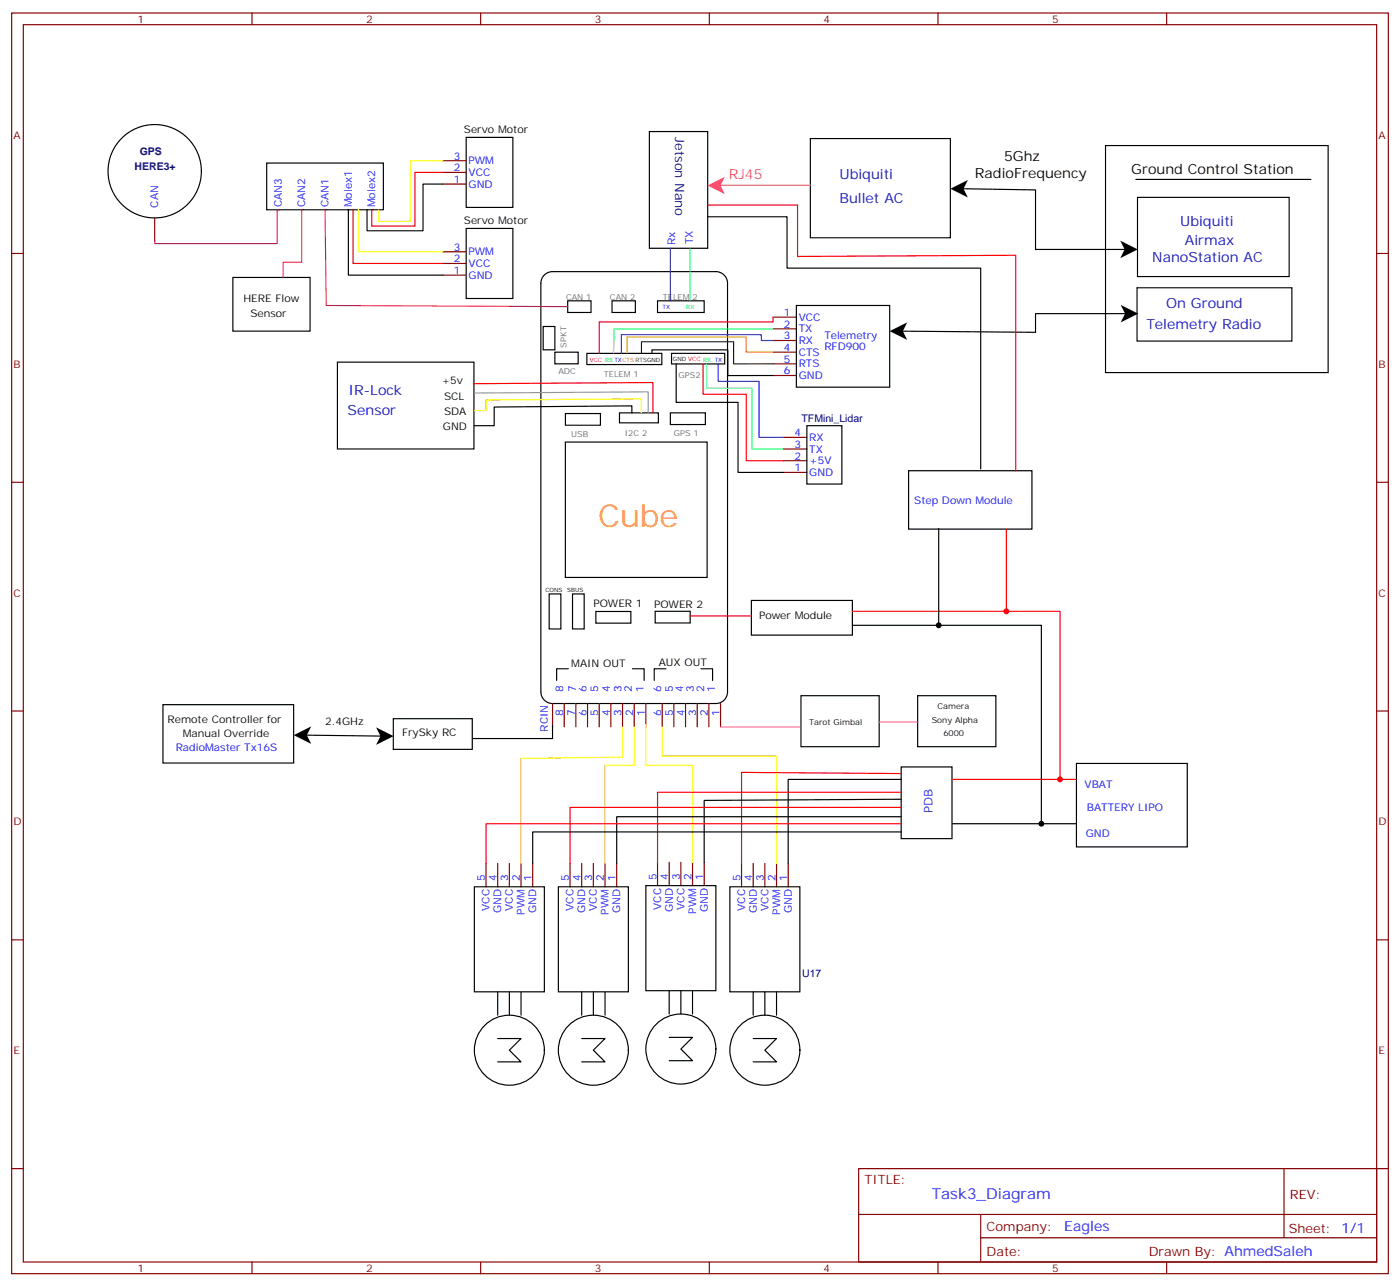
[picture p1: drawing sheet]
<svg xmlns="http://www.w3.org/2000/svg" width="423mm" height="389mm" viewBox="0 0 423 389" stroke-linecap="round" stroke-linejoin="round" font-family="sans-serif">
<g fill="none" stroke="#870000" stroke-width=".35">
<path d="M3.5 3.9h416.3v381h-416.3zM7.1 7.5h409.2v373.9h-409.2zM76.2 3.9v3.6M145.3 3.9v3.6M214.5 3.9v3.6M283.6 3.9v3.6M352.8 3.9v3.6M3.5 76.6h3.6M46.8 65.9v7M416.3 76.6h3.5M233.8 95.8h7M233.8 99.4h7"/>
<path d="M233.8 102.9h7M233.8 106.4h7M233.8 110h7M233.8 113.5h7M236.9 139.2h7.1M236.9 135.7h7.1M236.9 132.2h7.1M3.5 145.8h3.6M236.9 142.8h7.1M416.3 145.8h3.5M3.5 214.9h3.6M167.1 212.6v7.1"/>
<path d="M170.6 212.6v7.1M174.1 212.6v7.1M177.7 212.6v7.1M181.2 212.6v7.1M184.7 212.6v7.1M188.2 212.6v7.1M191.8 212.6v7.1M195.3 212.6v7.1M200.2 212.6v7.1M203.8 212.6v7.1M207.3 212.6v7.1M210.8 212.6v7.1"/>
<path d="M214.3 212.6v7.1M217.9 212.6v7.1M416.3 214.9h3.5M3.5 284h3.6M416.3 284h3.5M3.5 353.2h3.6M259.6 353.2h156.7v28.2h-156.7zM388.3 353.2v20.9M416.3 353.2h3.5M259.7 367h156.4M296.6 374.1h119.5M296.6 367v14.1"/>
<path d="M76.2 381.4v3.5M145.3 381.4v3.5M214.5 381.4v3.5M283.6 381.4v3.5M352.8 381.4v3.5"/>
</g>
<g fill="none" stroke="#000" stroke-width=".35">
<path d="M196.4 39.8h17.6v35.2h-17.6zM80.6 49.3h35.3v14.1h-35.3zM164.3 98.7h3.5v7h-3.5zM164.6 83.1a3.5 3.5 0 0 1 2.5-1h49.4a3.5 3.5 0 0 1 3.5 3.5v123.5a3.5 3.5 0 0 1-3.5 3.5h-49.4a3.5 3.5 0 0 1-3.6-3.5v-123.5a3.5 3.5 0 0 1 1.1-2.5zM171.7 90.9h7v3.5h-7zM185.1 90.9h7v3.5h-7zM198.8 90.9h14.1v3.5h-14.1zM240.8 92.3h28.2v24.7h-28.2zM167.8 106.4h7v3.6h-7zM177.5 106.8h22.6v3.4h-22.6zM203.1 106.8h16v3.2h-16zM171 133.6h42.8v40.9h-42.8z"/>
<path d="M171 125h10.6v3.5h-10.6zM187.3 124.8h11.8v3h-11.8zM202.7 124.8h10.6v3.5h-10.6zM244 128.7h10.6v17.6h-10.6zM166.1 179.5h3.5v10.6h-3.5zM173.1 179.5h3.5v10.6h-3.5zM180.2 184.8h10.6v3.5h-10.6zM198.1 184.7h10.6v3.6h-10.6zM171.8 202.1h-3.5v3.5M191.2 202.1h3.6v3.5M201.4 202.1h-3.6v3.5M211.9 202.1h3.6v3.5"/>
<circle cx="46.8" cy="51.8" r="14.1"/>
</g>
<path d="M208.7 75v15.9M233.8 99.4h-48.1l-.2 7.4M213.6 110v7.4h13.8v18.3h9.5" fill="none" stroke="#0f6" stroke-width=".35"/>
<path d="M233.8 106.4h-8.2v-4.6h-35.9v5" fill="none" stroke="#c90" stroke-width=".35"/>
<path d="M194 106.8v-3.5h27.8v6.7h12" fill="none" stroke="#008700" stroke-width=".35"/>
<path d="M202.7 75v15.9M217.2 110v5.3h12.3v16.9h7.4" fill="none" stroke="#00f" stroke-width=".35"/>
<g fill="#870000">
<circle cx="112.4" cy="63.4" r=".18"/>
<circle cx="105.3" cy="63.4" r=".18"/>
<circle cx="98.3" cy="63.4" r=".18"/>
<circle cx="91.2" cy="63.4" r=".18"/>
<circle cx="84.2" cy="63.4" r=".18"/>
</g>
<g fill="none" stroke="#000" stroke-width=".35">
<path d="M133.9 55.6h-6v14.1h-16.9v-6.3M141 41.5h14.1v21.2h-14.1zM245 41.9h42.4v30h-42.4zM291.3 57l21.8 .4v18h29.7M334.3 44h67.3v68.6h-67.3zM344 59.6h45.8v24h-45.8zM105.3 63.4v19.7h28.6M141 69h14.1v21.2h-14.1zM343.8 87h46.8v16.1h-46.8zM227.2 181.5h30.5v10.4h-30.5zM49.3 213h39.5v17.6h-39.5zM118.9 217.2h23.9v9.3h-23.9z"/>
<path d="M167.1 219.3v3.9h-24M242.2 210.3h23.6v15.4h-23.6zM277.5 210.3h23.6v15.4h-23.6zM89.8 222.1l28.2 .4M143.4 268h21.2v31.8h-21.2zM168.8 268h21.2v31.8h-21.2zM195.3 267.7h21.2v31.7h-21.2zM220.7 268h21.2v31.8h-21.2zM150.5 299.8v7M154 299.8v7M157.6 299.8v7M175.9 299.8v7"/>
<path d="M179.4 299.8v7M183 299.8v7M202.4 299.4v7.1M205.9 299.4v7.1M209.4 299.4v7.1M227.8 299.8v7M231.3 299.8v7M234.8 299.8v7M150.5 313.9h7.1l-3.6 3.5 3.6 3.5h-7.1M175.9 313.9h7.1l-3.6 3.5 3.6 3.5h-7.1M202.4 313.5h7l-3.5 3.5 3.5 3.6h-7M227.8 313.9h7l-3.5 3.5 3.5 3.5h-7"/>
<circle cx="154" cy="317.4" r="10.6"/>
<circle cx="179.4" cy="317.4" r="10.6"/>
<circle cx="205.9" cy="317" r="10.6"/>
<circle cx="231.3" cy="317.4" r="10.6"/>
</g>
<g fill="none" stroke="#870000" stroke-width=".35">
<path d="M133.9 55.6h7.1M133.9 52.1h7.1M133.9 48.6h7.1M133.9 79.6h7.1M133.9 76.1h7.1M133.9 83.1h7.1M147 260.9v7.1M150.5 260.9v7.1M154 260.9v7.1M157.6 260.9v7.1M161.1 260.9v7.1M172.4 260.9v7.1"/>
<path d="M175.9 260.9v7.1M179.4 260.9v7.1M183 260.9v7.1M186.5 260.9v7.1M198.8 260.6v7.1M202.4 260.6v7.1M205.9 260.6v7.1M209.4 260.6v7.1M212.9 260.6v7.1M224.2 260.9v7.1M227.8 260.9v7.1M231.3 260.9v7.1"/>
<path d="M234.8 260.9v7.1M238.3 260.9v7.1"/>
</g>
<path d="M84.2 63.4h-.4v10.2h-37v-1M98.3 63.4l.3 28.9 73.1 .4" fill="none" stroke="#c09" stroke-width=".35"/>
<path d="M133.9 48.6h-9.9v18.3h-9.5v-3.5M108.2 63.4h.3v12.7h25.4M188.2 219.7v9.1l-30.6 .4v31.7M191.8 219.7v11.6h-8.8v29.6M195.3 219v12.3h14.1v29.3M200.2 219.7v8.8h34.6v32.4" fill="none" stroke="#ff0" stroke-width=".35"/>
<path d="M133.9 52.1h-8.5v16.2h-13v-4.9M106.8 63.4v16.2h27.1M208.7 186.2h18.3" fill="none" stroke="#f00" stroke-width=".35"/>
<path d="M217.9 219.7h24M265.9 218.3h11.6" fill="none" stroke="#f0f" stroke-width=".35"/>
<path d="M215.8 56h29.2" fill="none" stroke="#f69" stroke-width=".35"/>
<path d="M287.4 57l5.3-2.6-1.4 2.6 1.4 2.7zM338.7 72.7l5.3 2.7-5.3 2.6 1.4-2.6z" fill="#000"/>
<path d="M213.9 56.1l5.3-2.7-1.3 2.7 1.3 2.6z" fill="#f39"/>
<path d="M338.9 92.1l5.3 2.7-5.3 2.6 1.3-2.6zM269 100.1l5.3-2.7-1.3 2.7 1.3 2.6zM88.8 222.2l5.3-2.7-1.3 2.7 1.3 2.6zM113.7 219.8l5.3 2.7-5.3 2.6 1.3-2.6z" fill="#000"/>
<g fill="none" stroke="#000" stroke-width=".35">
<path d="M343.5 54.2h52.9M214 65.5h24v15.5h58.5v60.7M70.4 83.9h23.4v16.2h-23.4zM340.3 94.8h-27.2v5.6l-40.5-.3M102 109.4h41.3v26.3h-41.3zM197.1 106.8v-1.1h23v7.8h13.7M204.5 110v11.6h18.7v21.2h13.7M191.1 124.8v-2.1l-41.7 .3v5.7h-6M274.7 142.3h37.3v17.6h-37.3zM283.8 159.7v29.3M257.7 189h57.2v60M272.5 231.8h15.4v21.7h-15.4z"/>
<path d="M272.6 235.5h-34.3v25.4M325.5 230.7h33.5v25.3h-33.5zM272.6 241.5l-59.7 .4v18.7M272.6 246.8h-86.1v14.1M272.6 251.4h-111.5v9.5M288.1 249h37.4"/>
</g>
<path d="M214 62h27.2v15.5l65.9-.3v65.2M233.8 95.8v1.5h-52.6v9.5M143.4 116l54-.4v9.2M212.6 110v9.1h13v20.1h11.3M304.3 160.1v24.6M257.7 184.7h62.8v50.8M272.2 233.8l-48-.4v27.5M272.6 239.4h-73.8v21.2M288.1 235.5h37.4M272.6 244h-100.2v16.9M272.6 249h-125.6v11.9" fill="none" stroke="#f00" stroke-width=".35"/>
<path d="M143.4 118.8l52.6-.4v6.4" fill="none" stroke="#999" stroke-width=".35"/>
<path d="M143.4 124.1h3.6v-3.2l46.9-.4v4.3" fill="none" stroke="#ff0" stroke-width=".35"/>
<path d="M91.2 63.4v15.9h-5.6v4.6" fill="none" stroke="#c09" stroke-width=".35"/>
<path d="M233.8 102.9h-3.6v-1.8h-42.3v5.7" fill="none" stroke="#00f" stroke-width=".35"/>
<circle cx="320.5" cy="235.5" r=".88" fill="#c00"/>
<circle cx="314.9" cy="249" r=".88" fill="#000"/>
<circle cx="304.3" cy="184.7" r=".88" fill="#c00"/>
<circle cx="283.8" cy="189" r=".88" fill="#000"/>
<text font-size="9.5" fill="#f90" x="180.8" y="159.3">Cube</text>
<text font-size="4.6" fill="#00f" x="281.7" y="362.2">Task3_Diagram</text>
<g font-size="4.2">
<text x="294.8" y="53.9">RadioFrequency</text>
<text x="303.6" y="48.6">5Ghz</text>
<text x="342.1" y="52.5">Ground Control Station</text>
</g>
<text font-size="4.2" fill="#f39" x="220.3" y="54.2">RJ45</text>
<g font-size="4.2" fill="#00c">
<text x="253.9" y="54.2">Ubiquiti</text>
<text x="253.9" y="61.3">Bullet AC</text>
<text x="356.9" y="68.3">Ubiquiti</text>
<text x="358.3" y="74">Airmax</text>
<text x="348.4" y="79.3">NanoStation AC</text>
<text x="352.6" y="93">On Ground</text>
<text x="346.6" y="99.4">Telemetry Radio</text>
<text x="105.3" y="119.5">IR-Lock</text>
<text x="105.1" y="125.3">Sensor</text>
</g>
<text font-size="4.2" fill="#00f" x="321.8" y="372">Eagles</text>
<text font-size="3.9" fill="#000080" x="204.1" y="41.5" transform="rotate(90 204.1 41.5)">Jetson Nano</text>
<g font-size="3.9" fill="#800">
<text x="261.4" y="357.8">TITLE:</text>
<text x="390" y="362.4">REV:</text>
<text x="298.3" y="372">Company:</text>
<text x="389.7" y="372.6">Sheet: 1/1</text>
<text x="298.3" y="379.6">Date:</text>
<text x="347.3" y="379.7">Draw</text>
<text x="357.5" y="379.7">n By: AhmedSaleh</text>
</g>
<text font-size="3.5" fill="#00f" x="281.9" y="245.7" transform="rotate(-90 281.9 245.7)">PDB</text>
<g font-size="3.2" fill="#800">
<text x="41.6" y="6.9">1</text>
<text x="110.8" y="6.9">2</text>
<text x="179.9" y="6.9">3</text>
<text x="249.1" y="6.9">4</text>
<text x="318.2" y="6.9">5</text>
<text x="4.1" y="42">A</text>
<text x="416.8" y="42">A</text>
<text x="4.1" y="111.2">B</text>
<text x="416.8" y="111.2">B</text>
<text x="4.1" y="180.3">C</text>
<text x="416.8" y="180.3">C</text>
<text x="4.1" y="249.5">D</text>
<text x="416.8" y="249.5">D</text>
<text x="4.1" y="318.6">E</text>
<text x="416.8" y="318.6">E</text>
<text x="41.6" y="384.4">1</text>
<text x="110.8" y="384.4">2</text>
<text x="179.9" y="384.4">3</text>
<text x="249.1" y="384.4">4</text>
<text x="318.2" y="384.4">5</text>
</g>
<g font-size="3.2">
<text x="140.3" y="40.1">Servo Motor</text>
<text x="140.3" y="67.6">Servo Motor</text>
<text x="73.6" y="91.3">HERE Flow</text>
<text x="75.7" y="95.8">Sensor</text>
<text x="133.6" y="116">+5v</text>
<text x="134.3" y="120.9">SCL</text>
<text x="134.3" y="125.5">SDA</text>
<text x="133.9" y="130.1">GND</text>
<text x="179.4" y="183.3">POWER 1</text>
<text x="197.8" y="183.7">POWER 2</text>
<text x="229.5" y="187.2">Pow</text>
<text x="236" y="187.2">er Module</text>
<text x="172.7" y="201.7">MAIN OUT</text>
<text x="199.2" y="201.3">AUX OUT</text>
<text x="50.7" y="218.6">Remote Controller for</text>
<text x="98.3" y="219">2.4GHz</text>
<text x="55.2" y="222.8">Manual Override</text>
<text x="121.6" y="222.5">FrySky RC</text>
</g>
<g font-size="3.2" fill="#000080">
<text x="42.2" y="46.9">GPS</text>
<text x="40.7" y="51.5">HERE3+</text>
<text x="242.4" y="127.6">TFMini_Lidar</text>
<text x="242.6" y="295.3">U17</text>
</g>
<g font-size="3.2" fill="#00f">
<text x="137.2" y="51.8">2</text>
<text x="137.2" y="48.2">3</text>
<text x="141.7" y="53.2">VCC</text>
<text x="141.7" y="49.6">PWM</text>
<text x="137.2" y="55.3">1</text>
<text x="141.7" y="56.7">GND</text>
<text x="47.8" y="62.7" transform="rotate(-90 47.8 62.7)">CAN</text>
<text x="85.2" y="62.7" transform="rotate(-90 85.2 62.7)">CAN3</text>
<text x="92.3" y="62.7" transform="rotate(-90 92.3 62.7)">CAN2</text>
<text x="99.3" y="62.7" transform="rotate(-90 99.3 62.7)">CAN1</text>
<text x="106.4" y="62.7" transform="rotate(-90 106.4 62.7)">Molex1</text>
<text x="113.5" y="62.7" transform="rotate(-90 113.5 62.7)">Molex2</text>
<text x="137.2" y="75.7">3</text>
<text x="141.7" y="77.2">PWM</text>
<text x="204.2" y="74" transform="rotate(-90 204.2 74)">Rx</text>
<text x="209.5" y="73.9" transform="rotate(-90 209.5 73.9)">TX</text>
<text x="137.2" y="82.8">1</text>
<text x="137.2" y="79.3">2</text>
<text x="141.7" y="80.7">VCC</text>
<text x="141.7" y="84.2">GND</text>
<text x="237" y="95.5">1</text>
<text x="237" y="99">2</text>
<text x="241.5" y="96.9">VCC</text>
<text x="241.5" y="100.4">TX</text>
<text x="237" y="102.6">3</text>
<text x="237" y="106.1">4</text>
<text x="241.5" y="104">RX</text>
<text x="241.5" y="107.5">CTS</text>
<text x="249.3" y="102.6">Telemetry</text>
<text x="249.3" y="105.7">RFD900</text>
<text x="237" y="109.6">5</text>
<text x="237" y="113.1">6</text>
<text x="241.5" y="111">RTS</text>
<text x="241.5" y="114.5">GND</text>
<text x="240.2" y="131.8">4</text>
<text x="240.2" y="135.4">3</text>
<text x="244.7" y="136.8">TX</text>
<text x="244.7" y="133.2">RX</text>
<text x="240.2" y="142.4">1</text>
<text x="240.2" y="138.9">2</text>
<text x="244.7" y="143.8">GND</text>
<text x="244.7" y="140.3">+5V</text>
<text x="276.4" y="152.3">Step Dow</text>
<text x="291.8" y="152.3">n Module</text>
<text x="170.3" y="209.1" transform="rotate(-90 170.3 209.1)">8</text>
<text x="174.1" y="209.1" transform="rotate(-90 174.1 209.1)">7</text>
<text x="177.3" y="209.1" transform="rotate(-90 177.3 209.1)">6</text>
<text x="180.8" y="209.1" transform="rotate(-90 180.8 209.1)">5</text>
<text x="184.4" y="209.1" transform="rotate(-90 184.4 209.1)">4</text>
<text x="187.9" y="209.1" transform="rotate(-90 187.9 209.1)">3</text>
<text x="191.1" y="209.1" transform="rotate(-90 191.1 209.1)">2</text>
<text x="194.6" y="209.1" transform="rotate(-90 194.6 209.1)">1</text>
<text x="199.9" y="209.1" transform="rotate(-90 199.9 209.1)">6</text>
<text x="203.4" y="209.1" transform="rotate(-90 203.4 209.1)">5</text>
<text x="206.6" y="209.1" transform="rotate(-90 206.6 209.1)">4</text>
<text x="209.8" y="209.1" transform="rotate(-90 209.8 209.1)">3</text>
<text x="212.9" y="209.1" transform="rotate(-90 212.9 209.1)">2</text>
<text x="216.1" y="209.1" transform="rotate(-90 216.1 209.1)">1</text>
<text x="165.7" y="221.1" transform="rotate(-90 165.7 221.1)">RCIN</text>
<text x="170.3" y="216.4" transform="rotate(-90 170.3 216.4)">8</text>
<text x="173.8" y="216.4" transform="rotate(-90 173.8 216.4)">7</text>
<text x="177.3" y="216.4" transform="rotate(-90 177.3 216.4)">6</text>
<text x="180.8" y="216.4" transform="rotate(-90 180.8 216.4)">5</text>
<text x="184.4" y="216.4" transform="rotate(-90 184.4 216.4)">4</text>
<text x="187.9" y="216.4" transform="rotate(-90 187.9 216.4)">3</text>
<text x="191.4" y="216.4" transform="rotate(-90 191.4 216.4)">2</text>
<text x="194.9" y="216.4" transform="rotate(-90 194.9 216.4)">1</text>
<text x="199.9" y="216.4" transform="rotate(-90 199.9 216.4)">6</text>
<text x="203.4" y="216.4" transform="rotate(-90 203.4 216.4)">5</text>
<text x="206.9" y="216.4" transform="rotate(-90 206.9 216.4)">4</text>
<text x="210.5" y="216.4" transform="rotate(-90 210.5 216.4)">3</text>
<text x="214" y="216.4" transform="rotate(-90 214 216.4)">2</text>
<text x="217.5" y="216.4" transform="rotate(-90 217.5 216.4)">1</text>
<text x="53.1" y="227.1">RadioMaster Tx16S</text>
<text x="327.9" y="238">VBAT</text>
<text x="328.6" y="245.1">BATTERY LIPO</text>
<text x="328.3" y="252.8">GND</text>
<text x="146.6" y="266.2" transform="rotate(-90 146.6 266.2)">5</text>
<text x="150.1" y="266.2" transform="rotate(-90 150.1 266.2)">4</text>
<text x="153.7" y="266.2" transform="rotate(-90 153.7 266.2)">3</text>
<text x="157.2" y="266.2" transform="rotate(-90 157.2 266.2)">2</text>
<text x="160.7" y="266.2" transform="rotate(-90 160.7 266.2)">1</text>
<text x="172" y="266.2" transform="rotate(-90 172 266.2)">5</text>
<text x="175.5" y="266.2" transform="rotate(-90 175.5 266.2)">4</text>
<text x="179.1" y="266.2" transform="rotate(-90 179.1 266.2)">3</text>
<text x="182.6" y="266.2" transform="rotate(-90 182.6 266.2)">2</text>
<text x="186.1" y="266.2" transform="rotate(-90 186.1 266.2)">1</text>
<text x="198.5" y="265.9" transform="rotate(-90 198.5 265.9)">5</text>
<text x="202" y="265.9" transform="rotate(-90 202 265.9)">4</text>
<text x="205.5" y="265.9" transform="rotate(-90 205.5 265.9)">3</text>
<text x="209.1" y="265.9" transform="rotate(-90 209.1 265.9)">2</text>
<text x="212.6" y="265.9" transform="rotate(-90 212.6 265.9)">1</text>
<text x="223.9" y="266.2" transform="rotate(-90 223.9 266.2)">5</text>
<text x="227.4" y="266.2" transform="rotate(-90 227.4 266.2)">4</text>
<text x="230.9" y="266.2" transform="rotate(-90 230.9 266.2)">3</text>
<text x="234.5" y="266.2" transform="rotate(-90 234.5 266.2)">2</text>
<text x="238" y="266.2" transform="rotate(-90 238 266.2)">1</text>
<text x="148" y="275.3" transform="rotate(-90 148 275.3)">VCC</text>
<text x="151.6" y="276" transform="rotate(-90 151.6 276)">GND</text>
<text x="155.1" y="275.3" transform="rotate(-90 155.1 275.3)">VCC</text>
<text x="162.1" y="276" transform="rotate(-90 162.1 276)">GND</text>
<text x="173.4" y="275.3" transform="rotate(-90 173.4 275.3)">VCC</text>
<text x="177" y="276" transform="rotate(-90 177 276)">GND</text>
<text x="180.5" y="275.3" transform="rotate(-90 180.5 275.3)">VCC</text>
<text x="187.5" y="276" transform="rotate(-90 187.5 276)">GND</text>
<text x="199.9" y="275" transform="rotate(-90 199.9 275)">VCC</text>
<text x="203.4" y="275.6" transform="rotate(-90 203.4 275.6)">GND</text>
<text x="206.9" y="275" transform="rotate(-90 206.9 275)">VCC</text>
<text x="214" y="275.6" transform="rotate(-90 214 275.6)">GND</text>
<text x="225.3" y="275.3" transform="rotate(-90 225.3 275.3)">VCC</text>
<text x="228.8" y="276" transform="rotate(-90 228.8 276)">GND</text>
<text x="232.3" y="275.3" transform="rotate(-90 232.3 275.3)">VCC</text>
<text x="239.4" y="276" transform="rotate(-90 239.4 276)">GND</text>
<text x="158.6" y="276.4" transform="rotate(-90 158.6 276.4)">PWM</text>
<text x="184" y="276.4" transform="rotate(-90 184 276.4)">PWM</text>
<text x="210.5" y="276.1" transform="rotate(-90 210.5 276.1)">PWM</text>
<text x="235.9" y="276.4" transform="rotate(-90 235.9 276.4)">PWM</text>
</g>
<g font-size="2.5" fill="#666">
<text x="171.2" y="90.6">CAN 1</text>
<text x="184.4" y="90.6">CAN 2</text>
<text x="200.4" y="90.6">TELEM 2</text>
<text x="171.3" y="105" transform="rotate(-90 171.3 105)">SPKT</text>
<text x="168.8" y="113.1">ADC</text>
<text x="182.6" y="113.8">TELEM 1</text>
<text x="205.2" y="114.2">GPS2</text>
<text x="188.9" y="131.8">I2C 2</text>
<text x="203.8" y="131.8">GPS 1</text>
<text x="172.7" y="132.2">USB</text>
</g>
<g font-size="2.5">
<text x="283.5" y="214.4">Camera</text>
<text x="244.7" y="219">Tarot Gimbal</text>
<text x="281.7" y="218.6">Sony Alpha</text>
<text x="285.3" y="222.5">6000</text>
</g>
<text font-size="1.8" fill="#00f" x="200.3" y="93.3">TX</text>
<text font-size="1.8" fill="#0f0" x="207.5" y="93.5">RX</text>
<text font-size="1.8" fill="#f00" x="178.4" y="109.3">VCC RXTXCTSRTSGND</text>
<g font-size="1.8">
<text x="203.5" y="109.2">GND VCC RX TX</text>
<text x="165" y="178.9">CONS</text>
<text x="171.5" y="178.9">SBUS</text>
</g>
</svg>
